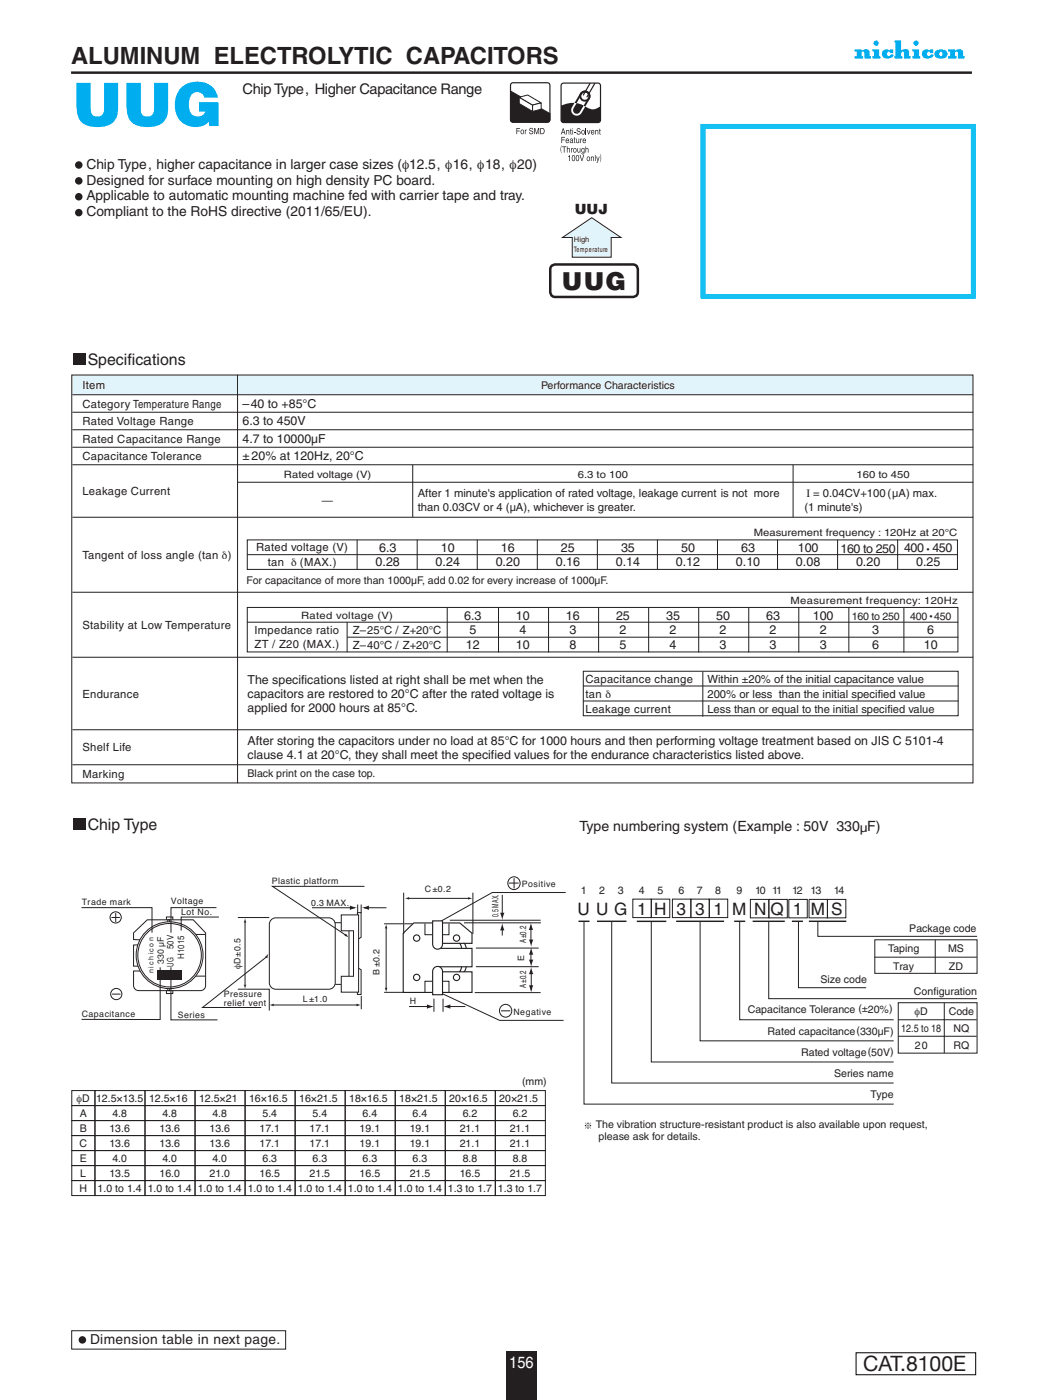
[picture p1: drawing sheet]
<svg xmlns="http://www.w3.org/2000/svg" width="210mm" height="280mm" viewBox="0 0 210 280" stroke-linecap="round" stroke-linejoin="round" font-family="sans-serif">
<path d="M101.2 270.3h6v9.7h-6z" fill="#231f20"/>
<path d="M171.1 270.6h23.9v4.3h-23.9z" fill="none" stroke="#030303" stroke-width=".2"/>
<path d="M49.4 108h141.9v5.9h-141.9zM49.4 121.5h142v8.9h-142zM116.6 134.3h74.9v8.9h-74.9z" fill="none" stroke="#231f20" stroke-width=".2"/>
<path d="M14.2 14.5h180" fill="none" stroke="#231f20" stroke-width=".49"/>
<g fill="#231f20">
<circle cx="15.7" cy="33" r=".75"/>
<circle cx="15.7" cy="36.2" r=".75"/>
<circle cx="15.7" cy="39.4" r=".75"/>
<circle cx="15.7" cy="42.5" r=".75"/>
</g>
<path d="M140.5 25.3h54v34h-54z" fill="none" stroke="#15c0f2" stroke-width=".99" stroke-linecap="butt"/>
<path d="M102.1 16.8l.4-.3 7.1 .1 .3 .5-.1 7.1-.4 .2h-7.1l-.3-.5z" fill="#fff"/>
<path d="M102.1 16.8l.4-.3 7.1 .1 .3 .5-.1 7.1-.4 .2h-7.1l-.3-.5z" fill="none" stroke="#231f20" stroke-width=".24"/>
<path d="M102 18.2l7.9 4.5-.1 1.5-.4 .2h-7.1l-.3-.5z" fill="#231f20"/>
<path d="M102 18.2l7.9 4.5-.1 1.5-.4 .2h-7.1l-.3-.5z" fill="none" stroke="#231f20" stroke-width=".2"/>
<path d="M103.7 19.4l2.7 1.6v1.3l-2.7-1.6z" fill="#fff"/>
<path d="M103.7 19.4l2.7 1.6v1.3l-2.7-1.6z" fill="none" stroke="#231f20" stroke-width=".2"/>
<path d="M103.7 19.4l1.7-.4 2.7 1.6-1.7 .4z" fill="#fff"/>
<path d="M103.7 19.4l1.7-.4 2.7 1.6-1.7 .4z" fill="none" stroke="#231f20" stroke-width=".2"/>
<path d="M106.4 21l1.7-.4v1.2l-1.7 .5z" fill="#fff"/>
<path d="M106.4 21l1.7-.4v1.2l-1.7 .5z" fill="none" stroke="#231f20" stroke-width=".2"/>
<g fill="#231f20">
<path d="M103.2 25.6h.7v.1h-.6v.4h.5v.2h-.5v.5h-.1z"/>
<path d="M104.9 25.9l.1 .2 .2-.2-.2 .4v.5h-.1z"/>
<path d="M105.9 25.6h.5l.1 .4-.4-.3-.2 .2 .5 .3a.41 .41 0 0 1-.2 .7 .41 .41 0 0 1-.5-.5l.4 .3 .3-.2-.6-.4z"/>
<path d="M106.7 25.6h.2l.3 1 .3-1h.2v1.2h-.1v-1l-.3 1h-.1l-.3-1v1h-.2z"/>
<path d="M104.2 26.1v.6a.29 .29 0 0 0 .4-.3 .29 .29 0 0 0-.4-.3zM104.2 26a.42 .42 0 0 1 .5 .4 .42 .42 0 0 1-.5 .4 .6 .6 0 0 1 0-.8z"/>
<path d="M108.1 25.7v1a.48 .48 0 0 0 .6-.5 .48 .48 0 0 0-.6-.5zM108 25.6h.4a.65 .65 0 0 1 .4 .6 .65 .65 0 0 1-.4 .6h-.4z"/>
</g>
<path d="M112.4 16.7l7.1-.1 .4 .3 .1 7.1-.3 .4-7.1 .1-.4-.2-.1-7.2z" fill="#fff"/>
<path d="M112.4 16.7l7.1-.1 .4 .3 .1 7.1-.3 .4-7.1 .1-.4-.2-.1-7.2z" fill="none" stroke="#231f20" stroke-width=".24"/>
<path d="M112.1 21.1a5.1 5.1 0 0 1 5.4 .5 2.14 2.14 0 0 0 2.5-.4v2.8l-.3 .4-7.1 .1-.4-.2-.1-.3z" fill="#231f20"/>
<path d="M117.9 16.7l-1.3 2.3M118.8 16.7l-1.5 2.7" fill="none" stroke="#231f20" stroke-width=".24"/>
<circle cx="116.9" cy="19.2" r=".92" fill="none" stroke="#231f20" stroke-width=".38"/>
<path d="M114.8 20.6h.4l-.6 1.1a.73 .73 0 0 0 .3 1 .73 .73 0 0 0 1-.3l.7-1.3 .3 .2-.7 1.3a1.11 1.11 0 0 1-1.5 .4 1.11 1.11 0 0 1-.4-1.5z" fill="#fff"/>
<g fill="#231f20">
<path d="M116.1 18.4a1.11 1.11 0 0 1 1.5-.1 1.11 1.11 0 0 1 .2 1.5l-.9 1.5-.3-.2 .9-1.5a.73 .73 0 0 0-.3-1 .73 .73 0 0 0-1 .3l-1 1.7h-.4z"/>
<path d="M113.1 26l.1 .1 .3-.1 .2 .1v.8h-.1v-.7l-.1-.1-.2 .1v.7h-.2z"/>
<path d="M114 25.7l.2 .3-.1 .1 .1 .8h-.2v-.8h-.1z"/>
<path d="M114.7 26.3h.3v.2h-.3z"/>
<path d="M115.4 25.7h.4l.2 .3-.4-.2-.2 .2 .5 .3a.41 .41 0 0 1-.2 .6 .41 .41 0 0 1-.5-.4l.4 .3 .3-.2-.6-.4z"/>
<path d="M117 25.7h.2v1.2h-.2z"/>
<path d="M117.3 26h.1l.2 .7 .2-.7h.2l-.3 .9h-.1z"/>
<path d="M118.9 26l.1 .1 .3-.1 .2 .1v.8h-.1v-.7l-.1-.1-.2 .1v.7h-.2z"/>
<path d="M119.8 25.7l.2 .3-.1 .1 .1 .8h-.2v-.8h-.1z"/>
<path d="M112.2 27.4h.7v.1h-.6v.4h.5v.2h-.5v.5h-.1z"/>
<path d="M114.7 27.5l.3 .2-.1 .1 .1 .8h-.2l-.1-.8h-.1z"/>
<path d="M115.1 27.7h.1v.6l.2 .2 .2-.2v-.6h.1v.9l-.1-.1-.2 .1-.2-.1z"/>
<path d="M116 27.7l.1 .2 .2-.2-.2 .4v.5h-.1z"/>
<path d="M112.2 29.1l-.1 .8 .1 .8-.2-.8z"/>
<path d="M119.9 30.8a1.49 1.49 0 0 1 0 1.6l.1-.8z"/>
<path d="M112.5 25.8l-.1 .6h.3zM112.5 25.7h.1l.4 1.2h-.2l-.1-.4h-.4l-.1 .4h-.1z"/>
<path d="M114.4 25.7h.1v.1h-.1zM114.4 26h.1v.9h-.1z"/>
<path d="M116.4 26.2v.5a.29 .29 0 0 0 .3-.3 .29 .29 0 0 0-.3-.2zM116.3 26a.42 .42 0 0 1 .6 .4 .42 .42 0 0 1-.6 .4 .6 .6 0 0 1 0-.8z"/>
<path d="M118.3 26.2l-.1 .2h.4v-.2zM118.2 26h.4l.1 .2 .1 .3h-.6l.2 .3 .3-.2-.3 .3a.5 .5 0 0 1-.4-.4 .5 .5 0 0 1 .2-.5z"/>
<path d="M113.2 27.9l-.1 .2h.5l-.1-.2zM113.2 27.8h.4l.1 .1v.3h-.6l.3 .3 .3-.2-.4 .3a.5 .5 0 0 1-.3-.3 .5 .5 0 0 1 .2-.5z"/>
<path d="M114 28.2l.1 .3h.2v-.3zM113.9 27.8l.3-.1 .2 .1 .1 .8-.2-.1-.4 .1v-.4l.4-.2-.1-.2-.3 .2z"/>
<path d="M116.6 27.9l-.1 .2h.5l-.1-.2zM116.6 27.8h.4l.1 .1v.3h-.6l.3 .3 .3-.2-.4 .3a.5 .5 0 0 1-.3-.3 .5 .5 0 0 1 .2-.5z"/>
<path d="M119.1 31.3h.2l.2 .7 .2-.7h.1l-.4 1.2-.2 .1v-.2l.2-.2zM118.9 31h.1v1.2h-.1zM118.1 31.3l.1 .1 .2-.1 .2 .1 .1 .8h-.2v-.7l-.1-.1-.2 .1v.7h-.1zM117.4 31.5v.5a.29 .29 0 0 0 .4-.2 .29 .29 0 0 0-.4-.3zM117.4 31.4a.42 .42 0 0 1 .5 .4 .42 .42 0 0 1-.5 .4 .61 .61 0 0 1 0-.8zM115.8 31h.2l.3 1 .3-1h.1l-.4 1.2h-.1zM115.3 31.2l-.1 .7 .2 .2 .2-.2v-.5l-.1-.2zM115.2 31.1l.2-.1a.73 .73 0 0 1 0 1.2 .76 .76 0 0 1-.2-1.1zM114.5 31.2l-.1 .7 .2 .2 .2-.2v-.5l-.1-.2zM114.4 31.1l.2-.1a.73 .73 0 0 1 0 1.2 .76 .76 0 0 1-.2-1.1zM113.5 31.2l.4-.2v1.2h-.1v-.8h-.3zM117 29.3h.1v.4l.2-.1 .2 .1 .1 .8h-.1v-.6l-.2-.2-.2 .1v.7h-.1zM116.3 29.8l.1 .6a.29 .29 0 0 0 .3-.3 .29 .29 0 0 0-.4-.3zM116.3 29.6l.4 .1 .1-.1v1l-.1 .2-.4 .1-.1-.3 .4 .1 .1-.3-.2 .1a.54 .54 0 0 1-.2-.9zM115.4 29.6h.1v.6l.1 .2 .2-.2v-.6h.2v.9l-.1-.1-.3 .1-.2-.1zM114.7 29.8v.5a.29 .29 0 0 0 .4-.2 .29 .29 0 0 0-.4-.3zM114.7 29.7a.42 .42 0 0 1 .5 .4 .42 .42 0 0 1-.5 .4 .61 .61 0 0 1 0-.8zM114.1 29.6l.1 .2 .3-.2-.3 .4v.5h-.1zM113.3 29.3h.1v.4l.2-.1 .2 .1 .1 .8h-.1v-.6l-.2-.2-.2 .1v.7h-.1zM112.3 29.3h.8v.1h-.3v1.1h-.1v-1.1h-.4z"/>
</g>
<g fill="none" stroke="#231f20" stroke-width=".2">
<path d="M126.4 179.8h3.7v3.7h-3.7zM130.1 179.8h3.7v3.7h-3.7zM134.4 179.8h3.6v3.7h-3.6zM138 179.8h3.7v3.7h-3.7zM141.7 179.8h3.7v3.7h-3.7zM149.9 179.9h3.7v3.7h-3.7zM153.6 179.9h3.7v3.7h-3.7zM157.6 179.9h3.7v3.7h-3.7zM161.7 179.9h3.6v3.7h-3.6zM165.3 179.9h3.7v3.7h-3.7zM116.7 184.3v36.5h61.9M122.2 184.3v32.3h56.4"/>
<path d="M130.1 184.3v28.1h48.5M139.9 184.3v23.9h38.7M147.8 184.3v19.7h30.8M153.6 184.3v15.4h41.6M159.5 184.3v13.2h13.6M163.4 184.3v3h31.8M174.7 191.4h20.5M174.8 188h20.4v6.7h-20.4zM186.9 188v6.7M179.5 200.5h15.7v10.1h-15.7zM179.5 204h15.7M179.5 207.3h15.7"/>
<path d="M188.7 200.5v10.1"/>
</g>
<path d="M115.6 184.3h2.2M119.3 184.3h5.9M127.2 184.3h5.9M135.1 184.3h9.6M146.7 184.3h2.2M150.4 184.3h6.4M158.2 184.3h2.2M161.6 184.3h7.5" fill="none" stroke="#231f20" stroke-width=".29"/>
<g fill="#00aeef">
<path d="M174.3 9.8h1.4v1.4h.2v.5h-1.6v-.5h.3v-.9h-.3z"/>
<path d="M170.7 9.9h1.4v.1a1.32 1.32 0 0 1 1.6 .2l.1 .9 .2 .1v.5h-1.3v-1.2l-.3-.2-.3 .3v.6h.4v.5h-1.8v-.5h.5v-.9h-.5z"/>
<path d="M189.4 9.9h1.4v.1a1.32 1.32 0 0 1 1.6 .2v.9l.3 .1v.5h-1.3v-1.2l-.3-.2-.3 .3v.6h.4v.5h-1.8v-.5h.5v-.9h-.5z"/>
<path d="M182.3 9.8h1.3v1.4h.3v.5h-1.6v-.5h.3v-.9h-.3z"/>
<path d="M176.6 10.1l.5-.2 .7 .2 .1-.2h.6v.7h-.6l-.2-.2a.4 .4 0 0 0-.5 .4 .4 .4 0 0 0 .5 .4l.2-.3h.6a1.26 1.26 0 0 1-1.7 .7 .91 .91 0 0 1-.2-1.5z"/>
<path d="M184.5 10.1l.6-.2 .6 .2 .2-.2h.6v.7h-.6l-.2-.2a.4 .4 0 0 0-.5 .4 .4 .4 0 0 0 .5 .4l.2-.3h.6a1.26 1.26 0 0 1-1.7 .7 .91 .91 0 0 1-.3-1.5z"/>
<path d="M178.7 8.1h1.3v1.9a1.41 1.41 0 0 1 1.6 .2l.1 .9 .3 .1v.5h-1.4l-.1-1.3a.32 .32 0 0 0-.5 .2v.6l.3 .1v.4h-1.6v-.4l.3-.1v-2.6l-.2-.1z"/>
<path d="M187.8 10.4a.43 .43 0 0 0-.1 .5 .43 .43 0 0 0 .5 .3 .43 .43 0 0 0 .1-.5 .43 .43 0 0 0-.5-.3zM187 10.1l1-.2a.96 .96 0 0 1 1.3 .9 .96 .96 0 0 1-1.3 .9 .97 .97 0 0 1-1.1-.4 .97 .97 0 0 1 .1-1.2z"/>
<circle cx="175.1" cy="8.6" r=".53"/>
<circle cx="183" cy="8.6" r=".53"/>
</g>
<path d="M110.3 53.1l.6-.2h15.5a.96 .96 0 0 1 1 1v4.5a.96 .96 0 0 1-1 1h-15.5a.96 .96 0 0 1-1-1v-4.5l.2-.5z" fill="none" stroke="#231f20" stroke-width=".5"/>
<path d="M112.4 47.5l5.8-4 5.9 4h-2v3.9h-7.8v-3.9z" fill-rule="evenodd" fill="#e1f4fc"/>
<path d="M112.4 47.5l5.8-4 5.9 4h-2v3.9h-7.8v-3.9z" fill="none" stroke="#231f20" stroke-width=".2"/>
<path d="M14.6 163.7h2.4v2.4h-2.4z" fill="#231f20"/>
<path d="M33.3 183.4h1.2v15.3h-1.2z" fill="#fff"/>
<path d="M33.3 183.4h1.2v15.3h-1.2z" fill="none" stroke="#231f20" stroke-width=".2"/>
<path d="M26.7 186.6l2.7-2.6h9.2l2.5 2.6v10.5a1.02 1.02 0 0 1-1 1h-12.4a1.02 1.02 0 0 1-1-1v-2.9h3v-1h-3v-4.2l2.9-.1v-.9l-2.9-.1z" fill="#fff"/>
<path d="M26.7 186.6l2.7-2.6h9.2l2.5 2.6v10.5a1.02 1.02 0 0 1-1 1h-12.4a1.02 1.02 0 0 1-1-1v-2.9h3v-1h-3v-4.2l2.9-.1v-.9l-2.9-.1zM38.9 186.9h2.1M38.9 195.2h2.1" fill="none" stroke="#231f20" stroke-width=".2"/>
<path d="M33.5 184h.4v14.1h-.4z" fill="#fff"/>
<path d="M33.5 184h.4v14.1h-.4z" fill="none" stroke="#231f20" stroke-width=".2"/>
<circle cx="33.9" cy="191" r="6.7" fill="#fff"/>
<circle cx="33.9" cy="191" r="6.7" fill="none" stroke="#231f20" stroke-width=".2"/>
<circle cx="33.9" cy="191" r="6.3" fill="#fff"/>
<circle cx="33.9" cy="191" r="6.3" fill="none" stroke="#231f20" stroke-width=".2"/>
<path d="M31.4 194.1h4.9v1.8h-4.9z" fill="#231f20"/>
<path d="M62.3 181.5h8.6M71.5 180.9v1.7M72.2 180.9v1.7" fill="none" stroke="#231f20" stroke-width=".2"/>
<path d="M69.9 181.1l1.4 .5-1.4 .4z" fill="#231f20"/>
<path d="M72.7 181.6h4.5" fill="none" stroke="#231f20" stroke-width=".2"/>
<path d="M72.3 181.6l1.4-.5v.9z" fill="#231f20"/>
<g fill="none" stroke="#231f20" stroke-width=".2">
<path d="M101.7 176.6h1.9M102.7 175.6v2.1M16.3 181.5h14.1v5M22.3 183.5h1.7M22.4 198.8h1.7M23.1 182.6v1.8M32 193.5v10.4h-15.7M43.7 183.4h-7.5v2.7M100.1 202.2h1.9"/>
<circle cx="102.7" cy="176.7" r="1.25"/>
<circle cx="23.1" cy="183.5" r="1.12"/>
<circle cx="23.2" cy="198.8" r="1.12"/>
<circle cx="101" cy="202.2" r="1.25"/>
</g>
<path d="M47.5 183.5h6.3z" fill="#fff"/>
<path d="M47.5 183.5h6.3" fill="none" stroke="#231f20" stroke-width=".2"/>
<path d="M47.5 197.8h6.3v4.3z" fill="#fff"/>
<path d="M47.5 197.8h6.3v4.3" fill="none" stroke="#231f20" stroke-width=".2"/>
<path d="M49 184.5v12.4z" fill="#fff"/>
<path d="M49 184.5v12.4" fill="none" stroke="#231f20" stroke-width=".2"/>
<g fill="#231f20">
<path d="M48.7 196.9h.5l-.2 .9z"/>
<path d="M49 183.6l.2 .9h-.5z"/>
</g>
<path d="M54.7 201h16.7z" fill="#fff"/>
<path d="M54.7 201h16.7" fill="none" stroke="#231f20" stroke-width=".2"/>
<g fill="#231f20">
<path d="M53.8 201l.9-.3v.6z"/>
<path d="M71.2 200.7l.9 .3-.9 .3z"/>
</g>
<path d="M72.2 199.2v2.6z" fill="#fff"/>
<path d="M72.8 177.3h-18.4l14.7 9.7M72.2 199.2v2.6" fill="none" stroke="#231f20" stroke-width=".2"/>
<g fill="#231f20">
<path d="M69.1 186.7l.6 .8-.9-.3z"/>
<path d="M53.6 190.7l-.2 .9-.4-.2z"/>
</g>
<path d="M34.2 193.5v10.5h9.3M43.3 181.5h-9.1v5M53.3 191.3l-12.8 10.2h11.7" fill="none" stroke="#231f20" stroke-width=".2"/>
<path d="M76.8 184.8h5.7z" fill="#fff"/>
<path d="M76.8 184.8h5.7" fill="none" stroke="#231f20" stroke-width=".2"/>
<path d="M76.8 198.5h4z" fill="#fff"/>
<path d="M76.8 198.5h4" fill="none" stroke="#231f20" stroke-width=".2"/>
<path d="M77.2 185.5v12.3z" fill="#fff"/>
<path d="M77.2 185.5v12.3" fill="none" stroke="#231f20" stroke-width=".2"/>
<g fill="#231f20">
<path d="M76.9 197.6h.5l-.2 .8z"/>
<path d="M77.2 184.8l.2 .9h-.5z"/>
</g>
<path d="M81.6 179.7h12.1z" fill="#fff"/>
<path d="M81.6 179.7h12.1" fill="none" stroke="#231f20" stroke-width=".2"/>
<g fill="#231f20">
<path d="M80.9 179.7l.8-.3v.5z"/>
<path d="M93.6 179.4l.8 .3-.8 .2z"/>
</g>
<path d="M80.7 178.5v8.3z" fill="#fff"/>
<path d="M80.7 178.5v8.3" fill="none" stroke="#231f20" stroke-width=".2"/>
<path d="M94.5 178.5v8.3z" fill="#fff"/>
<path d="M94.5 178.5v8.3M89.9 184h18.1M92.7 184.6h15.4M94.9 198.5h13.1M95.1 189.6h12.5M95.1 193.3h12.5M106.1 185.2v3.4" fill="none" stroke="#231f20" stroke-width=".2"/>
<g fill="#231f20">
<path d="M105.7 187.9h.9l-.5 1.5z"/>
<path d="M106.1 184.5l.4 1.5h-.8z"/>
</g>
<path d="M106.1 190.3v2M106.1 194.1v4" fill="none" stroke="#231f20" stroke-width=".2"/>
<g fill="#231f20">
<path d="M105.7 197.1h.9l-.5 1.4z"/>
<path d="M106.1 193.4l.5 1.4h-.9z"/>
<path d="M105.7 191.9h.9l-.5 1.5z"/>
<path d="M106.1 189.5l.5 1.4h-.9z"/>
</g>
<path d="M100.4 179v4M100.4 185.7v1.4" fill="none" stroke="#231f20" stroke-width=".2"/>
<g fill="#231f20">
<path d="M99.9 182.5h.9l-.4 1.5z"/>
<path d="M100.4 184.6l.4 1.5h-.9z"/>
</g>
<path d="M86.7 199.7v2.7M88.5 199.7v2.7M81.7 201.3h4.6" fill="none" stroke="#231f20" stroke-width=".2"/>
<path d="M85.3 200.9l1.5 .4-1.5 .4z" fill="#231f20"/>
<path d="M89 201.3h4" fill="none" stroke="#231f20" stroke-width=".2"/>
<path d="M88.5 201.3l1.5-.4v.8z" fill="#231f20"/>
<path d="M113 178.5h-14.6l-11 6.1M84.9 184.7v2.2h4.8v-2.2M84.9 198.5v-2.2h4.8v2.2M88.1 198.6l11.7 5.5h12.8" fill="none" stroke="#231f20" stroke-width=".2"/>
<g fill="none" stroke="#231f20" stroke-width=".22">
<path d="M80.6 186.6l2.1-2h9.2l2.4 2v2.1h-6.9v1h6.9v3.7h-6.9v1h6.9v4.1h-13.7zM91.7 188.7l.4 .3 .1 .7M92.2 193.3l-.1 .7-.4 .3M92.7 188.7l.3 .3 .2 .7M93.2 193.3l-.2 .7-.3 .3"/>
<circle cx="83.3" cy="195.5" r=".63"/>
<circle cx="83.3" cy="187.6" r=".63"/>
<circle cx="91.2" cy="195.5" r=".63"/>
<circle cx="91.2" cy="187.6" r=".63"/>
</g>
<path d="M86.4 184.2h2v4.7a.98 .98 0 0 1-1 .9 .98 .98 0 0 1-1-.9z" fill="#fff"/>
<path d="M86.4 184.2h2v4.7a.98 .98 0 0 1-1 .9 .98 .98 0 0 1-1-.9z" fill="none" stroke="#231f20" stroke-width=".22"/>
<path d="M86.7 193.6a.98 .98 0 0 1 1.1-.2 .98 .98 0 0 1 .6 .9v4.6h-2v-4.6z" fill="#fff"/>
<path d="M86.7 193.6a.98 .98 0 0 1 1.1-.2 .98 .98 0 0 1 .6 .9v4.6h-2v-4.6z" fill="none" stroke="#231f20" stroke-width=".22"/>
<g fill="none" stroke="#231f20" stroke-width=".2">
<path d="M54.3 183.8l.8-.2h10.6a1.3 1.3 0 0 1 1.3 1.3v11.7a1.3 1.3 0 0 1-1.3 1.2h-10.6a1.3 1.3 0 0 1-1.3-1.2v-11.7l.1-.4zM66.9 184.5h1.3M67 196.9h1.2M71.4 182.5h.8v5l-.8 .4zM71.4 193.5l.8 .4v5h-.8zM14.3 218.1h4.7v3h-4.7zM19 218.1h10v3h-10zM29 218.1h10v3h-10zM39 218.1h10v3h-10zM49 218.1h10v3h-10zM59 218.1h10v3h-10zM69 218.1h10v3h-10z"/>
<path d="M79 218.1h10v3h-10zM89 218.1h10v3h-10zM99 218.1h10v3h-10zM14.3 221.1h4.7v3h-4.7zM14.3 224.1h4.7v3h-4.7zM14.3 227.1h4.7v3h-4.7zM14.3 230.1h4.7v3h-4.7zM14.3 233.1h4.7v3h-4.7zM14.3 236.1h4.7v3h-4.7zM19 221.1h10v3h-10zM19 224.1h10v3h-10zM19 227.1h10v3h-10z"/>
<path d="M19 230.1h10v3h-10zM19 233.1h10v3h-10zM19 236.1h10v3h-10zM29 221.1h10v3h-10zM29 224.1h10v3h-10zM29 227.1h10v3h-10zM29 230.1h10v3h-10zM29 233.1h10v3h-10zM29 236.1h10v3h-10zM39 221.1h10v3h-10zM39 224.1h10v3h-10zM39 227.1h10v3h-10z"/>
<path d="M39 230.1h10v3h-10zM39 233.1h10v3h-10zM39 236.1h10v3h-10zM49 221.1h10v3h-10zM49 224.1h10v3h-10zM49 227.1h10v3h-10zM49 230.1h10v3h-10zM49 233.1h10v3h-10zM49 236.1h10v3h-10zM59 221.1h10v3h-10zM59 224.1h10v3h-10zM59 227.1h10v3h-10z"/>
<path d="M59 230.1h10v3h-10zM59 233.1h10v3h-10zM59 236.1h10v3h-10zM69 221.1h10v3h-10zM69 224.1h10v3h-10zM69 227.1h10v3h-10zM69 230.1h10v3h-10zM69 233.1h10v3h-10zM69 236.1h10v3h-10zM79 221.1h10v3h-10zM79 224.1h10v3h-10zM79 227.1h10v3h-10z"/>
<path d="M79 230.1h10v3h-10zM79 233.1h10v3h-10zM79 236.1h10v3h-10zM89 221.1h10v3h-10zM89 224.1h10v3h-10zM89 227.1h10v3h-10zM89 230.1h10v3h-10zM89 233.1h10v3h-10zM89 236.1h10v3h-10zM99 221.1h10v3h-10zM99 224.1h10v3h-10zM99 227.1h10v3h-10z"/>
<path d="M99 230.1h10v3h-10zM99 233.1h10v3h-10zM99 236.1h10v3h-10z"/>
</g>
<path d="M68.2 183h3.5v15.4h-3.5v-3.1h2.4v-9.1h-2.4z" fill="#fff"/>
<path d="M68.2 183h3.5v15.4h-3.5v-3.1h2.4v-9.1h-2.4zM69.7 186.2v9.1" fill="none" stroke="#231f20" stroke-width=".2"/>
<path d="M14.5 75h33v3.9h-33z" fill="#e1f4fc"/>
<path d="M14.5 82.5h180M14.5 86h180M14.5 89.4h180M14.5 93h180M47.5 96.5h147M82.5 92.9v10.5M158.5 93v10.4M14.5 103.5h180M14.5 118.5h180M14.5 131.5h180M14.5 146h180M14.5 153h180" fill="none" stroke="#231f20" stroke-width=".2"/>
<path d="M47.5 75h147v3.9h-147z" fill="#e1f4fc"/>
<path d="M14.5 78.9h180" fill="none" stroke="#231f20" stroke-width=".2"/>
<path d="M14.6 70.6h2.4v2.4h-2.4z" fill="#231f20"/>
<g fill="none" stroke="#231f20" stroke-width=".2">
<path d="M14.3 75h180.1v81.6h-180.1zM47.5 75v81.6M49.4 110.9h142M71.4 107.9v6M83.4 107.9v6M95.4 107.9v6M107.4 107.9v6M119.4 107.9v6M131.4 107.9v6M143.4 107.9v6M155.4 107.9v6M167.4 107.9v6"/>
<path d="M179.4 107.9v6M49.4 124.4h142.1M69.4 124.4v6M69.4 127.4h122.1M89.4 121.4v9M99.6 121.5v9M109.6 121.5v9M116.5 137.2h75M119.6 121.5v9M129.6 121.5v9M139.6 121.5v9M140.4 134.3v9"/>
<path d="M149.6 121.5v9M159.6 121.5v9M169.6 121.5v9M180.6 121.5v9M116.5 140.2h75"/>
</g>
<g fill="#231f20">
<path d="M116.9 224.6l.6 .5 .6-.6-.6 .6 .6 .6-.6-.5-.6 .5 .5-.6zM117.8 225.1a.15 .15 0 0 1 .3 0 .15 .15 0 0 1-.3 0zM116.9 225.1a.15 .15 0 0 1 .2 0 .15 .15 0 0 1-.2 0zM117.3 224.7a.15 .15 0 0 1 .3 0 .15 .15 0 0 1-.3 0zM117.4 225.5h.2v.2h-.2z"/>
<circle cx="16.5" cy="268" r=".75"/>
</g>
<path d="M14.3 266.1h42.8v3.7h-42.8z" fill="none" stroke="#231f20" stroke-width=".2"/>
<text font-size="12" fill="#00aeef" x="14.5" y="25.2">UUG</text>
<text font-size="4.9" fill="#231f20" x="112.3" y="57.9">UUG</text>
<text font-size="4.8" fill="#231f20" x="14.2" y="12.9">ALUMINUM ELECTROLYTIC CAPACITORS</text>
<text font-size="4.2" fill="#231f20" x="172.5" y="274.2">CAT.8100E</text>
<g font-size="3.4" fill="#231f20">
<text x="115.4" y="182.9">U U G</text>
<text x="127.3" y="182.9">1</text>
<text x="130.7" y="182.9">H</text>
<text x="135.2" y="182.9">3</text>
<text x="138.9" y="182.9">3</text>
<text x="142.6" y="182.9">1</text>
<text x="146.3" y="182.9">M</text>
<text x="150.7" y="182.9">N</text>
<text x="153.9" y="182.9">Q</text>
<text x="158.4" y="182.9">1</text>
<text x="162" y="182.9">M S</text>
</g>
<g font-size="3.2" fill="#231f20">
<text x="17.5" y="72.9">Specifications</text>
<text x="17.5" y="166">Chip Type</text>
</g>
<text font-size="3.2" fill="#fff" x="101.8" y="273.6">156</text>
<text font-size="2.9" fill="#231f20" x="48.5" y="18.9">Chip Type, Higher Capacitance Range</text>
<g font-size="2.8" fill="#231f20">
<text x="17.3" y="33.7">Chip Type, higher capacitance in larger case sizes (φ12.5, φ16, φ18, φ20)</text>
<text x="17.3" y="36.9">Designed for surface mounting on high density PC board.</text>
<text x="17.3" y="40.1">Applicable to automatic mounting machine fed with carrier tape and tray.</text>
<text x="17.3" y="43.3">Compliant to the RoHS directive (2011/65/EU).</text>
<text x="114.9" y="42.9">UUJ</text>
<text x="115.8" y="166.2">Type numbering system (Example : 50V 330µF)</text>
<text x="18" y="268.9">Dimension table in next page.</text>
</g>
<g font-size="2.5" fill="#231f20">
<text x="48.5" y="81.6">–40 to +85°C</text>
<text x="48.5" y="85.1">6.3 to 450V</text>
<text x="48.5" y="88.6">4.7 to 10000µF</text>
<text x="48.5" y="92.1">±20% at 120Hz, 20°C</text>
<text x="75" y="113.2">0.28</text>
<text x="75.7" y="110.5">6.3</text>
<text x="87" y="113.2">0.24</text>
<text x="88.1" y="110.5">10</text>
<text x="99" y="113.2">0.20</text>
<text x="100.1" y="110.5">16</text>
<text x="111" y="113.2">0.16</text>
<text x="112.1" y="110.5">25</text>
<text x="123" y="113.2">0.14</text>
<text x="124.1" y="110.5">35</text>
<text x="135" y="113.2">0.12</text>
<text x="136.1" y="110.5">50</text>
<text x="147" y="113.2">0.10</text>
<text x="148.1" y="110.5">63</text>
<text x="159" y="113.2">0.08</text>
<text x="159.4" y="110.5">100</text>
<text x="168" y="110.5">160 to 250</text>
<text x="171" y="113.3">0.20</text>
<text x="180.7" y="110.5">400 450</text>
<text x="183" y="113.2">0.25</text>
<text x="92.7" y="124">6.3</text>
<text x="103.1" y="124">10</text>
<text x="113.1" y="124">16</text>
<text x="123.1" y="124">25</text>
<text x="133.1" y="124">35</text>
<text x="143.1" y="124">50</text>
<text x="153.1" y="124">63</text>
<text x="162.4" y="124">100</text>
<text x="93.1" y="129.7">12</text>
<text x="93.8" y="126.8">5</text>
<text x="103.1" y="129.7">10</text>
<text x="103.8" y="126.8">4</text>
<text x="113.8" y="126.8">3</text>
<text x="113.8" y="129.7">8</text>
<text x="123.8" y="126.8">2</text>
<text x="123.8" y="129.7">5</text>
<text x="133.8" y="126.8">2</text>
<text x="133.8" y="129.7">4</text>
<text x="143.8" y="126.8">2</text>
<text x="143.8" y="129.7">3</text>
<text x="153.8" y="126.8">2</text>
<text x="153.8" y="129.7">3</text>
<text x="163.8" y="126.8">2</text>
<text x="163.8" y="129.7">3</text>
<text x="174.3" y="126.8">3</text>
<text x="174.3" y="129.7">6</text>
<text x="184.6" y="129.7">10</text>
<text x="185.3" y="126.8">6</text>
<text x="49.5" y="136.8">The specifications listed at right shall be met when the</text>
<text x="49.5" y="139.6">capacitors are restored to 20°C after the rated voltage is</text>
<text x="49.5" y="142.3">applied for 2000 hours at 85°C.</text>
<text x="49.5" y="148.9">After storing the capacitors under no load at 85°C for 1000 hours and then performing voltage treatment based on JIS C 5101-4</text>
<text x="49.5" y="151.7">clause 4.1 at 20°C, they shall meet the specified values for the endurance characteristics listed above.</text>
</g>
<g font-size="2.3" fill="#231f20">
<text x="16.5" y="77.8">Item</text>
<text x="16.5" y="81.5">Category Temperature Range</text>
<text x="16.5" y="85">Rated Voltage Range</text>
<text x="16.5" y="88.5">Rated Capacitance Range</text>
<text x="16.5" y="92">Capacitance Tolerance</text>
<text x="16.5" y="99">Leakage Current</text>
<text x="83.5" y="99.4">After 1 minute's application of rated voltage, leakage current is not more</text>
<text x="161.2" y="99.3">I = 0.04CV+100( µA) max.</text>
<text x="83.5" y="102.1">than 0.03CV or 4 (µA), whichever is greater.</text>
<text x="160.7" y="102.1">(1 minute's)</text>
<text x="16.5" y="111.8">Tangent of loss angle (tan δ)</text>
<text x="51.2" y="110.2">Rated voltage (V)</text>
<text x="53.5" y="113.2">tan δ (MAX.)</text>
<text x="16.5" y="125.8">Stability at Low Temperature</text>
<text x="50.9" y="126.9">Impedance ratio</text>
<text x="50.9" y="129.6">ZT / Z20 (MAX.)</text>
<text x="70.5" y="126.7">Z–25°C / Z+20°C</text>
<text x="70.5" y="129.7">Z–40°C / Z+20°C</text>
<text x="117" y="136.5">Capacitance change</text>
<text x="141.4" y="136.7">Within ±20% of the initial capacitance value</text>
<text x="16.5" y="139.5">Endurance</text>
<text x="117" y="142.5">Leakage current</text>
<text x="117" y="139.5">tan δ</text>
<text x="141.4" y="139.7">200% or less than the initial specified value</text>
<text x="16.5" y="150.3">Shelf Life</text>
<text x="16.5" y="155.5">Marking</text>
</g>
<text font-size="2.2" fill="#231f20" x="141.4" y="142.7">Less than or equal to the initial specified value</text>
<g font-size="2.1" fill="#231f20">
<text x="108.1" y="77.7">Performance Characteristics</text>
<text x="49.3" y="116.7">For capacitance of more than 1000µF, add 0.02 for every increase of 1000µF.</text>
<text x="170.2" y="124">160 to 250</text>
<text x="181.9" y="124">400 450</text>
<text x="49.5" y="155.5">Black print on the case top.</text>
<text x="116.1" y="178.9">1</text>
<text x="119.7" y="178.9">2</text>
<text x="123.4" y="178.9">3</text>
<text x="127.7" y="178.9">4</text>
<text x="131.3" y="178.9">5</text>
<text x="135.6" y="178.9">6</text>
<text x="139.3" y="178.9">7</text>
<text x="142.9" y="178.9">8</text>
<text x="147.2" y="178.9">9</text>
<text x="150.9" y="178.9">10</text>
<text x="154.3" y="178.9">11</text>
<text x="158.3" y="178.9">12</text>
<text x="162" y="178.9">13</text>
<text x="166.6" y="178.8">14</text>
<text x="177.4" y="190.3">Taping</text>
<text x="181.7" y="186.3">Package code</text>
<text x="189.4" y="190.3">MS</text>
<text x="163.9" y="196.6">Size code</text>
<text x="178.5" y="193.9">Tray</text>
<text x="189.6" y="193.9">ZD</text>
<text x="149.4" y="202.7">Capacitance Tolerance (±20%)</text>
<text x="182.6" y="199">Configuration</text>
<text x="182.8" y="202.9">φD</text>
<text x="189.6" y="202.9">Code</text>
<text x="153.4" y="206.9">Rated capacitance(330μF)</text>
<text x="180.1" y="206.3">12.5 to 18</text>
<text x="182.8" y="209.8">20</text>
<text x="190.5" y="206.3">NQ</text>
<text x="190.5" y="209.8">RQ</text>
<text x="160.1" y="211.1">Rated voltage(50V)</text>
<text x="166.7" y="215.4">Series name</text>
<text x="15.3" y="220.4">φD</text>
<text x="19.2" y="220.3">12.5×13.5</text>
<text x="29.8" y="220.3">12.5×16.</text>
<text x="39.8" y="220.4">12.5×21.</text>
<text x="49.8" y="220.4">16×16.5.</text>
<text x="59.8" y="220.4">16×21.5.</text>
<text x="69.8" y="220.4">18×16.5.</text>
<text x="79.8" y="220.4">18×21.5.</text>
<text x="89.8" y="220.4">20×16.5.</text>
<text x="99.8" y="220.4">20×21.5.</text>
<text x="104.3" y="217">(mm)</text>
<text x="174" y="219.6">Type</text>
<text x="15.9" y="223.4">A</text>
<text x="15.9" y="226.4">B</text>
<text x="21.9" y="226.3">13.6</text>
<text x="22.5" y="223.3">4.8</text>
<text x="31.9" y="226.3">13.6</text>
<text x="32.5" y="223.3">4.8</text>
<text x="41.9" y="226.4">13.6</text>
<text x="42.4" y="223.4">4.8</text>
<text x="51.9" y="226.4">17.1</text>
<text x="52.4" y="223.4">5.4</text>
<text x="61.9" y="226.4">17.1</text>
<text x="62.4" y="223.4">5.4</text>
<text x="71.9" y="226.4">19.1</text>
<text x="72.4" y="223.4">6.4</text>
<text x="81.9" y="226.4">19.1</text>
<text x="82.4" y="223.4">6.4</text>
<text x="91.9" y="226.4">21.1</text>
<text x="92.4" y="223.4">6.2</text>
<text x="101.9" y="226.4">21.1</text>
<text x="102.4" y="223.4">6.2</text>
<text x="119" y="225.5">The vibration structure-resistant product is also available upon request,</text>
<text x="15.9" y="229.4">C</text>
<text x="15.9" y="232.4">E</text>
<text x="21.9" y="229.3">13.6</text>
<text x="22.5" y="232.3">4.0</text>
<text x="31.9" y="229.3">13.6</text>
<text x="32.5" y="232.3">4.0</text>
<text x="41.9" y="229.4">13.6</text>
<text x="42.4" y="232.4">4.0</text>
<text x="51.9" y="229.4">17.1</text>
<text x="52.4" y="232.4">6.3</text>
<text x="61.9" y="229.4">17.1</text>
<text x="62.4" y="232.4">6.3</text>
<text x="71.9" y="229.4">19.1</text>
<text x="72.4" y="232.4">6.3</text>
<text x="81.9" y="229.4">19.1</text>
<text x="82.4" y="232.4">6.3</text>
<text x="91.9" y="229.4">21.1</text>
<text x="92.4" y="232.4">8.8</text>
<text x="101.9" y="229.4">21.1</text>
<text x="102.4" y="232.4">8.8</text>
<text x="119.6" y="228">please ask for details.</text>
<text x="15.9" y="238.4">H</text>
<text x="16" y="235.4">L</text>
<text x="19.5" y="238.3">1.0 to 1.4</text>
<text x="21.9" y="235.3">13.5</text>
<text x="29.5" y="238.3">1.0 to 1.4</text>
<text x="31.9" y="235.3">16.0</text>
<text x="39.5" y="238.4">1.0 to 1.4</text>
<text x="41.9" y="235.4">21.0</text>
<text x="49.5" y="238.4">1.0 to 1.4</text>
<text x="51.9" y="235.4">16.5</text>
<text x="59.5" y="238.4">1.0 to 1.4</text>
<text x="61.9" y="235.4">21.5</text>
<text x="69.5" y="238.4">1.0 to 1.4</text>
<text x="71.9" y="235.4">16.5</text>
<text x="79.5" y="238.4">1.0 to 1.4</text>
<text x="81.9" y="235.4">21.5</text>
<text x="89.5" y="238.4">1.3 to 1.7</text>
<text x="91.9" y="235.4">16.5</text>
<text x="99.5" y="238.4">1.3 to 1.7</text>
<text x="101.9" y="235.4">21.5</text>
</g>
<g font-size="2" fill="#231f20">
<text x="56.7" y="95.5">Rated voltage (V)</text>
<text x="115.5" y="95.5">6.3 to 100</text>
<text x="171.1" y="95.5">160 to 450</text>
<text x="64.3" y="100.8">—</text>
<text x="150.6" y="107.2">Measurement frequency : 120Hz at 20°C</text>
<text x="60.2" y="123.7">Rated voltage (V)</text>
<text x="158" y="120.7">Measurement frequency: 120Hz</text>
</g>
<text font-size="1.9" fill="#231f20" x="48" y="193.9" transform="rotate(-90 48 193.9)">φD±0.5</text>
<g font-size="1.8" fill="#231f20">
<text x="54.3" y="176.8">Plastic platform</text>
<text x="84.9" y="178.3">C±0.2</text>
<text x="104.3" y="177.5">Positive</text>
<text x="16.3" y="181">Trade mark</text>
<text x="34.1" y="180.9">Voltage</text>
<text x="36.2" y="183.1">Lot No.</text>
<text x="62.1" y="181.1">0.3 MAX.</text>
<text x="99.6" y="183.4" transform="rotate(-90 99.6 183.4)">0.5MAX.</text>
<text x="36.8" y="191.8" transform="rotate(-90 36.8 191.8)">H1015</text>
<text x="105.2" y="188.7" transform="rotate(-90 105.2 188.7)">A±0.2</text>
<text x="32.7" y="192.8" transform="rotate(-90 32.7 192.8)">330 µF</text>
<text x="34.7" y="193.4" transform="rotate(-90 34.7 193.4)">UG　50V</text>
<text x="75.8" y="194.9" transform="rotate(-90 75.8 194.9)">B±0.2</text>
<text x="104.7" y="192.2" transform="rotate(-90 104.7 192.2)">E</text>
<text x="105.2" y="197.6" transform="rotate(-90 105.2 197.6)">A±0.2</text>
<text x="16.3" y="203.5">Capacitance</text>
<text x="35.5" y="203.6">Series</text>
<text x="44.7" y="199.4">Pressure</text>
<text x="44.7" y="201.1">relief vent</text>
<text x="60.5" y="200.3">L±1.0</text>
<text x="81.9" y="200.8">H</text>
<text x="102.6" y="203">Negative</text>
</g>
<g font-size="1.5" fill="#231f20">
<text x="114.7" y="48.4">High</text>
<text x="114.7" y="50.5">Temperature</text>
<text x="185.2" y="110.3">•</text>
<text x="185.8" y="123.8">•</text>
</g>
<text font-size="1.4" fill="#231f20" x="30.7" y="194.6" transform="rotate(-90 30.7 194.6)">n i c h i c o n</text>
</svg>
